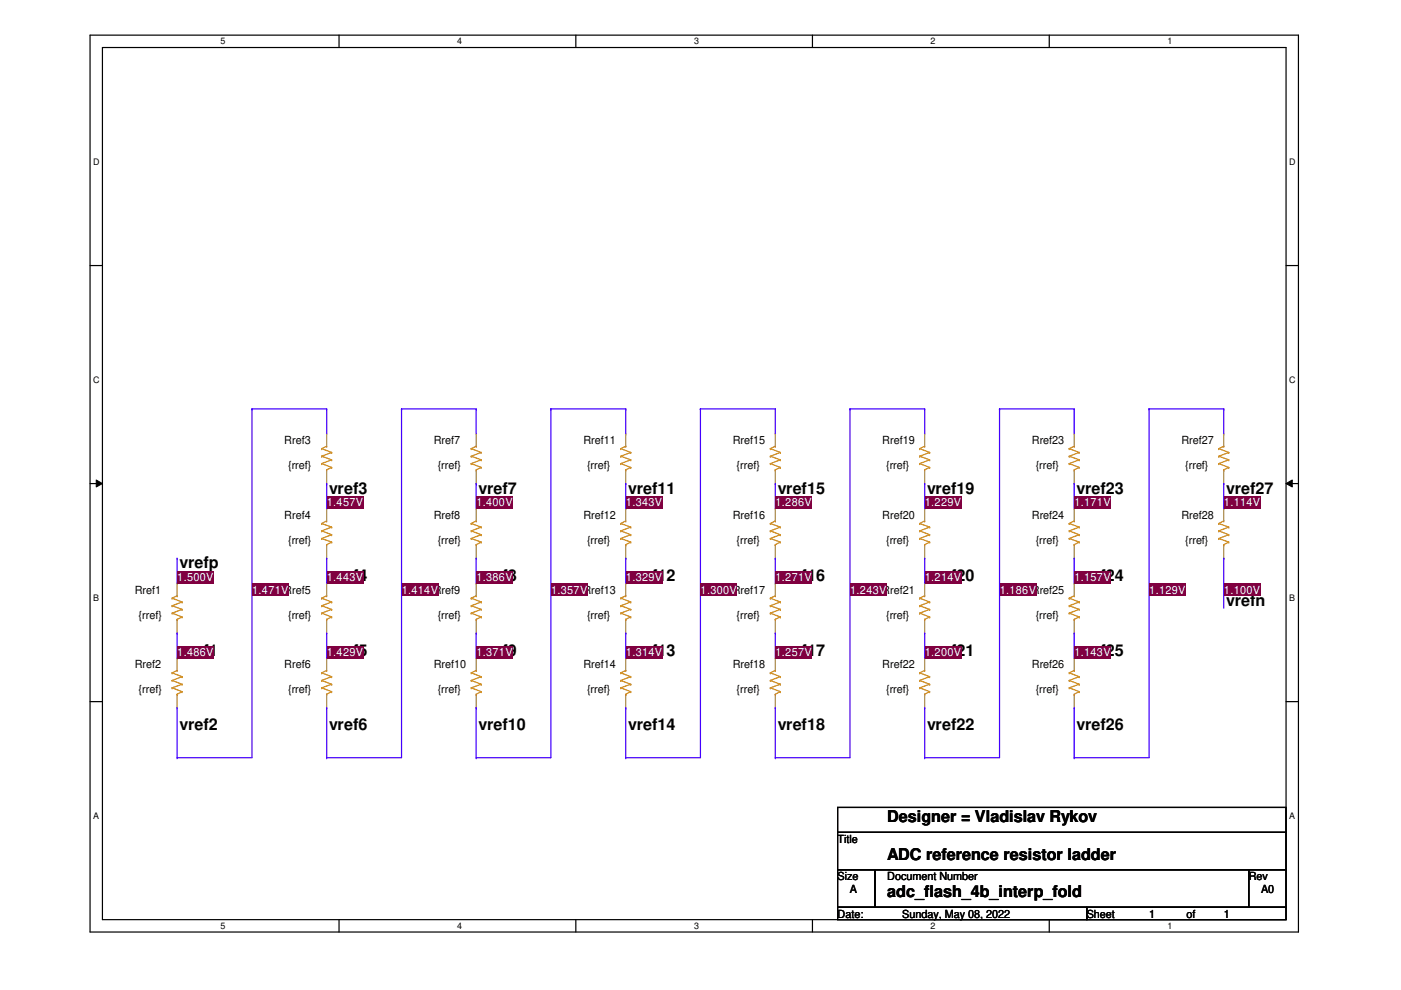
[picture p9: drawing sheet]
<svg xmlns="http://www.w3.org/2000/svg" width="297mm" height="210mm" viewBox="0 0 297 210" stroke-linecap="round" stroke-linejoin="round" font-family="sans-serif">
<g fill="none" stroke="#000" stroke-width=".25">
<path d="M19.1 7.5h256.2v190.1h-256.2zM21.7 10.1h251v184.9h-251zM71.9 7.5v2.6M122.1 7.5v2.6M172.3 7.5v2.6M222.5 7.5v2.6M19.1 56.3h2.6M272.7 56.3h2.6M19.1 102.5h2.6M272.7 102.5h2.6M19.1 148.8h2.6M272.7 148.8h2.6"/>
<path d="M177.6 171.2h95.1v5.3h-95.1zM177.6 176.5h95.1v7.9h-95.1zM71.9 195v2.6M122.1 195v2.6M172.3 195v2.6M177.6 184.4h7.9v8h-7.9zM177.6 192.4h52.8v2.6h-52.8zM185.5 184.4h79.3v8h-79.3zM222.5 195v2.6M230.4 192.4h42.3v2.6h-42.3zM264.8 184.4h7.9v8h-7.9z"/>
</g>
<path d="M20.4 101.8l1.3 .7-1.3 .8zM272.7 102.5l1.3-.7v1.5z" fill="#000"/>
<path d="M20.4 101.8l1.3 .7-1.3 .8zM272.7 102.5l1.3-.7v1.5z" fill="none" stroke="#000" stroke-width=".21"/>
<g fill="none" stroke="#cc8006" stroke-width=".25">
<path d="M68.2 98.3h.1M68.2 96.7h.1M68.2 95.1h.1M68.2 98.3l2.1 .8M68.2 96.7l2.1 .8M68.2 95.1l2.1 .8M69.3 94.6h.1M69.3 99.6h.1M69.3 99.6v.3M69.3 94.6l-1.1 .5M70.3 99.1h.1M70.3 97.5h.1"/>
<path d="M70.3 95.9h.1M70.3 99.1l-1 .5M70.3 97.5l-2.1 .8M70.3 95.9l-2.1 .8M99.9 98.3h.1M99.9 96.7h.1M99.9 95.1h.1M99.9 98.3l2.1 .8M99.9 96.7l2.1 .8M99.9 95.1l2.1 .8M101 94.6h.1M101 99.6h.1"/>
<path d="M101 99.6v.3M101 94.6l-1.1 .5M102 99.1h.1M102 97.5h.1M102 95.9h.1M102 99.1l-1 .5M102 97.5l-2.1 .8M102 95.9l-2.1 .8M131.6 98.3h.1M131.6 96.7h.1M131.6 95.1h.1M131.6 98.3l2.1 .8"/>
<path d="M131.6 96.7l2.1 .8M131.6 95.1l2.1 .8M132.7 94.6h.1M132.7 99.6h.1M132.7 99.6v.3M132.7 94.6l-1.1 .5M133.7 99.1h.1M133.7 97.5h.1M133.7 95.9h.1M133.7 99.1l-1 .5M133.7 97.5l-2.1 .8M133.7 95.9l-2.1 .8"/>
<path d="M163.3 98.3h.1M163.3 96.7h.1M163.3 95.1h.1M163.3 98.3l2.1 .8M163.3 96.7l2.1 .8M163.3 95.1l2.1 .8M164.4 94.6h.1M164.4 99.6h.1M164.4 99.6v.3M164.4 94.6l-1.1 .5M165.4 99.1h.1M165.4 97.5h.1"/>
<path d="M165.4 95.9h.1M165.4 99.1l-1 .5M165.4 97.5l-2.1 .8M165.4 95.9l-2.1 .8M195 98.3h.1M195 96.7h.1M195 95.1h.1M195 98.3l2.1 .8M195 96.7l2.1 .8M195 95.1l2.1 .8M196 94.6h.1M196 99.6h.1"/>
<path d="M196 99.6v.3M196 94.6l-1 .5M197.1 99.1h.1M197.1 97.5h.1M197.1 95.9h.1M197.1 99.1l-1.1 .5M197.1 97.5l-2.1 .8M197.1 95.9l-2.1 .8M226.7 98.3h.1M226.7 96.7h.1M226.7 95.1h.1M226.7 98.3l2.1 .8"/>
<path d="M226.7 96.7l2.1 .8M226.7 95.1l2.1 .8M227.8 94.6h.1M227.8 99.6h.1M227.8 99.6v.3M227.8 94.6l-1.1 .5M228.8 99.1h.1M228.8 97.5h.1M228.8 95.9h.1M228.8 99.1l-1 .5M228.8 97.5l-2.1 .8M228.8 95.9l-2.1 .8"/>
<path d="M258.4 98.3h.1M258.4 96.7h.1M258.4 95.1h.1M258.4 98.3l2.1 .8M258.4 96.7l2.1 .8M258.4 95.1l2.1 .8M259.5 94.6h.1M259.5 99.6h.1M259.5 94.6l-1.1 .5M259.5 99.6v.3M260.5 99.1h.1M260.5 97.5h.1"/>
<path d="M260.5 95.9h.1M260.5 99.1l-1 .5M260.5 97.5l-2.1 .8M260.5 95.9l-2.1 .8M68.2 114.2h.1M68.2 112.6h.1M68.2 111h.1M68.2 114.2l2.1 .7M68.2 112.6l2.1 .8M68.2 111l2.1 .8M69.3 110.4h.1M69.3 115.5h.1"/>
<path d="M69.3 110.4l-1.1 .6M69.3 115.5v.2M70.3 114.9h.1M70.3 113.4h.1M70.3 111.8h.1M70.3 114.9l-1 .6M70.3 113.4l-2.1 .8M70.3 111.8l-2.1 .8M99.9 114.2h.1M99.9 112.6h.1M99.9 111h.1M99.9 114.2l2.1 .7"/>
<path d="M99.9 112.6l2.1 .8M99.9 111l2.1 .8M101 110.4h.1M101 115.5h.1M101 115.5v.2M101 110.4l-1.1 .6M102 114.9h.1M102 113.4h.1M102 111.8h.1M102 114.9l-1 .6M102 113.4l-2.1 .8M102 111.8l-2.1 .8"/>
<path d="M131.6 114.2h.1M131.6 112.6h.1M131.6 111h.1M131.6 114.2l2.1 .7M131.6 112.6l2.1 .8M131.6 111l2.1 .8M132.7 110.4h.1M132.7 115.5h.1M132.7 110.4l-1.1 .6M132.7 115.5v.2M133.7 114.9h.1M133.7 113.4h.1"/>
<path d="M133.7 111.8h.1M133.7 114.9l-1 .6M133.7 113.4l-2.1 .8M133.7 111.8l-2.1 .8M163.3 114.2h.1M163.3 112.6h.1M163.3 111h.1M163.3 114.2l2.1 .7M163.3 112.6l2.1 .8M163.3 111l2.1 .8M164.4 110.4h.1M164.4 115.5h.1"/>
<path d="M164.4 115.5v.2M164.4 110.4l-1.1 .6M165.4 114.9h.1M165.4 113.4h.1M165.4 111.8h.1M165.4 114.9l-1 .6M165.4 113.4l-2.1 .8M165.4 111.8l-2.1 .8M195 114.2h.1M195 112.6h.1M195 111h.1M195 114.2l2.1 .7"/>
<path d="M195 112.6l2.1 .8M195 111l2.1 .8M196 110.4h.1M196 115.5h.1M196 115.5v.2M196 110.4l-1 .6M197.1 114.9h.1M197.1 113.4h.1M197.1 111.8h.1M197.1 114.9l-1.1 .6M197.1 113.4l-2.1 .8M197.1 111.8l-2.1 .8"/>
<path d="M226.7 114.2h.1M226.7 112.6h.1M226.7 111h.1M226.7 114.2l2.1 .7M226.7 112.6l2.1 .8M226.7 111l2.1 .8M227.8 110.4h.1M227.8 115.5h.1M227.8 115.5v.2M227.8 110.4l-1.1 .6M228.8 114.9h.1M228.8 113.4h.1"/>
<path d="M228.8 111.8h.1M228.8 114.9l-1 .6M228.8 113.4l-2.1 .8M228.8 111.8l-2.1 .8M258.4 114.2h.1M258.4 112.6h.1M258.4 111h.1M258.4 114.2l2.1 .7M258.4 112.6l2.1 .8M258.4 111l2.1 .8M259.5 110.4h.1M259.5 115.5h.1"/>
<path d="M259.5 115.5v.2M259.5 110.4l-1.1 .6M260.5 114.9h.1M260.5 113.4h.1M260.5 111.8h.1M260.5 114.9l-1 .6M260.5 113.4l-2.1 .8M260.5 111.8l-2.1 .8M36.5 130h.1M36.5 128.4h.1M36.5 126.8h.1M36.5 130l2.1 .8"/>
<path d="M36.5 128.4l2.1 .8M36.5 126.8l2.1 .8M37.5 126.3h.1M37.5 131.3h.1M37.5 126.3l-1 .5M37.5 131.3v.3M38.6 130.8h.1M38.6 129.2h.1M38.6 127.6h.1M38.6 130.8l-1.1 .5M38.6 129.2l-2.1 .8M38.6 127.6l-2.1 .8"/>
<path d="M68.2 130h.1M68.2 128.4h.1M68.2 126.8h.1M68.2 130l2.1 .8M68.2 128.4l2.1 .8M68.2 126.8l2.1 .8M69.3 126.3h.1M69.3 131.3h.1M69.3 131.3v.3M69.3 126.3l-1.1 .5M70.3 130.8h.1M70.3 129.2h.1"/>
<path d="M70.3 127.6h.1M70.3 130.8l-1 .5M70.3 129.2l-2.1 .8M70.3 127.6l-2.1 .8M99.9 130h.1M99.9 128.4h.1M99.9 126.8h.1M99.9 130l2.1 .8M99.9 128.4l2.1 .8M99.9 126.8l2.1 .8M101 126.3h.1M101 131.3h.1"/>
<path d="M101 131.3v.3M101 126.3l-1.1 .5M102 130.8h.1M102 129.2h.1M102 127.6h.1M102 130.8l-1 .5M102 129.2l-2.1 .8M102 127.6l-2.1 .8M131.6 130h.1M131.6 128.4h.1M131.6 126.8h.1M131.6 130l2.1 .8"/>
<path d="M131.6 128.4l2.1 .8M131.6 126.8l2.1 .8M132.7 126.3h.1M132.7 131.3h.1M132.7 131.3v.3M132.7 126.3l-1.1 .5M133.7 130.8h.1M133.7 129.2h.1M133.7 127.6h.1M133.7 130.8l-1 .5M133.7 129.2l-2.1 .8M133.7 127.6l-2.1 .8"/>
<path d="M163.3 130h.1M163.3 128.4h.1M163.3 126.8h.1M163.3 130l2.1 .8M163.3 128.4l2.1 .8M163.3 126.8l2.1 .8M164.4 126.3h.1M164.4 131.3h.1M164.4 126.3l-1.1 .5M164.4 131.3v.3M165.4 130.8h.1M165.4 129.2h.1"/>
<path d="M165.4 127.6h.1M165.4 130.8l-1 .5M165.4 129.2l-2.1 .8M165.4 127.6l-2.1 .8M195 130h.1M195 128.4h.1M195 126.8h.1M195 130l2.1 .8M195 128.4l2.1 .8M195 126.8l2.1 .8M196 126.3h.1M196 131.3h.1"/>
<path d="M196 131.3v.3M196 126.3l-1 .5M197.1 130.8h.1M197.1 129.2h.1M197.1 127.6h.1M197.1 130.8l-1.1 .5M197.1 129.2l-2.1 .8M197.1 127.6l-2.1 .8M226.7 130h.1M226.7 128.4h.1M226.7 126.8h.1M226.7 130l2.1 .8"/>
<path d="M226.7 128.4l2.1 .8M226.7 126.8l2.1 .8M227.8 126.3h.1M227.8 131.3h.1M227.8 126.3l-1.1 .5M227.8 131.3v.3M228.8 130.8h.1M228.8 129.2h.1M228.8 127.6h.1M228.8 130.8l-1 .5M228.8 129.2l-2.1 .8M228.8 127.6l-2.1 .8"/>
<path d="M36.5 145.8h.1M36.5 144.3h.1M36.5 142.7h.1M36.5 145.8l2.1 .8M36.5 144.3l2.1 .8M36.5 142.7l2.1 .8M37.5 142.2h.1M37.5 147.2h.1M37.5 147.2v.2M37.5 142.2l-1 .5M38.6 146.6h.1M38.6 145.1h.1"/>
<path d="M38.6 143.5h.1M38.6 146.6l-1.1 .6M38.6 145.1l-2.1 .7M38.6 143.5l-2.1 .8M68.2 145.8h.1M68.2 144.3h.1M68.2 142.7h.1M68.2 145.8l2.1 .8M68.2 144.3l2.1 .8M68.2 142.7l2.1 .8M69.3 142.2h.1M69.3 147.2h.1"/>
<path d="M69.3 147.2v.2M69.3 142.2l-1.1 .5M70.3 146.6h.1M70.3 145.1h.1M70.3 143.5h.1M70.3 146.6l-1 .6M70.3 145.1l-2.1 .7M70.3 143.5l-2.1 .8M99.9 145.8h.1M99.9 144.3h.1M99.9 142.7h.1M99.9 145.8l2.1 .8"/>
<path d="M99.9 144.3l2.1 .8M99.9 142.7l2.1 .8M101 142.2h.1M101 147.2h.1M101 142.2l-1.1 .5M101 147.2v.2M102 146.6h.1M102 145.1h.1M102 143.5h.1M102 146.6l-1 .6M102 145.1l-2.1 .7M102 143.5l-2.1 .8"/>
<path d="M131.6 145.8h.1M131.6 144.3h.1M131.6 142.7h.1M131.6 145.8l2.1 .8M131.6 144.3l2.1 .8M131.6 142.7l2.1 .8M132.7 142.2h.1M132.7 147.2h.1M132.7 147.2v.2M132.7 142.2l-1.1 .5M133.7 146.6h.1M133.7 145.1h.1"/>
<path d="M133.7 143.5h.1M133.7 146.6l-1 .6M133.7 145.1l-2.1 .7M133.7 143.5l-2.1 .8M163.3 145.8h.1M163.3 144.3h.1M163.3 142.7h.1M163.3 145.8l2.1 .8M163.3 144.3l2.1 .8M163.3 142.7l2.1 .8M164.4 142.2h.1M164.4 147.2h.1"/>
<path d="M164.4 147.2v.2M164.4 142.2l-1.1 .5M165.4 146.6h.1M165.4 145.1h.1M165.4 143.5h.1M165.4 146.6l-1 .6M165.4 145.1l-2.1 .7M165.4 143.5l-2.1 .8M195 145.8h.1M195 144.3h.1M195 142.7h.1M195 145.8l2.1 .8"/>
<path d="M195 144.3l2.1 .8M195 142.7l2.1 .8M196 142.2h.1M196 147.2h.1M196 142.2l-1 .5M196 147.2v.2M197.1 146.6h.1M197.1 145.1h.1M197.1 143.5h.1M197.1 146.6l-1.1 .6M197.1 145.1l-2.1 .7M197.1 143.5l-2.1 .8"/>
<path d="M226.7 145.8h.1M226.7 144.3h.1M226.7 142.7h.1M226.7 145.8l2.1 .8M226.7 144.3l2.1 .8M226.7 142.7l2.1 .8M227.8 142.2h.1M227.8 147.2h.1M227.8 147.2v.2M227.8 142.2l-1.1 .5M228.8 146.6h.1M228.8 145.1h.1"/>
<path d="M228.8 143.5h.1M228.8 146.6l-1 .6M228.8 145.1l-2.1 .7M228.8 143.5l-2.1 .8"/>
</g>
<g fill="none" stroke="#a84" stroke-width=".25">
<path d="M69.3 91.9h.1M69.3 91.9v2.7M69.3 99.9v2.6M101 91.9h.1M101 91.9v2.7M101 99.9v2.6M132.7 91.9h.1M132.7 91.9v2.7M132.7 99.9v2.6M164.4 91.9h.1M164.4 91.9v2.7M164.4 99.9v2.6"/>
<path d="M196 91.9h.1M196 91.9v2.7M196 99.9v2.6M227.8 91.9h.1M227.8 91.9v2.7M227.8 99.9v2.6M259.5 91.9h.1M259.5 91.9v2.7M259.5 99.9v2.6M69.3 107.8h.1M69.3 118.4h.1M69.3 102.5h.1"/>
<path d="M69.3 107.8v2.6M69.3 115.7v2.7M101 102.5h.1M101 107.8h.1M101 118.4h.1M101 107.8v2.6M101 115.7v2.7M132.7 107.8h.1M132.7 118.4h.1M132.7 102.5h.1M132.7 107.8v2.6M132.7 115.7v2.7"/>
<path d="M164.4 102.5h.1M164.4 107.8h.1M164.4 118.4h.1M164.4 107.8v2.6M164.4 115.7v2.7M196 102.5h.1M196 107.8h.1M196 118.4h.1M196 107.8v2.6M196 115.7v2.7M227.8 102.5h.1M227.8 107.8h.1"/>
<path d="M227.8 118.4h.1M227.8 107.8v2.6M227.8 115.7v2.7M259.5 102.5h.1M259.5 107.8h.1M259.5 118.4h.1M259.5 107.8v2.6M259.5 115.7v2.7M37.5 123.7h.1M37.5 134.2h.1M37.5 139.5h.1M37.5 123.7v2.6"/>
<path d="M37.5 131.6v2.6M37.5 139.5v2.7M69.3 123.7h.1M69.3 134.2h.1M69.3 139.5h.1M69.3 123.7v2.6M69.3 131.6v2.6M69.3 139.5v2.7M101 139.5h.1M101 123.7h.1M101 134.2h.1M101 123.7v2.6"/>
<path d="M101 131.6v2.6M101 139.5v2.7M132.7 123.7h.1M132.7 134.2h.1M132.7 139.5h.1M132.7 123.7v2.6M132.7 131.6v2.6M132.7 139.5v2.7M164.4 123.7h.1M164.4 134.2h.1M164.4 139.5h.1M164.4 123.7v2.6"/>
<path d="M164.4 131.6v2.6M164.4 139.5v2.7M196 139.5h.1M196 123.7h.1M196 134.2h.1M196 123.7v2.6M196 131.6v2.6M196 139.5v2.7M227.8 123.7h.1M227.8 134.2h.1M227.8 139.5h.1M227.8 123.7v2.6"/>
<path d="M227.8 131.6v2.6M227.8 139.5v2.7M37.5 150.1h.1M37.5 147.4v2.7M69.3 150.1h.1M69.3 147.4v2.7M101 150.1h.1M101 147.4v2.7M132.7 150.1h.1M132.7 147.4v2.7M164.4 150.1h.1M164.4 147.4v2.7"/>
<path d="M196 150.1h.1M196 147.4v2.7M227.8 150.1h.1M227.8 147.4v2.7"/>
</g>
<path d="M101 102.5h.1M101 102.5v5.3" fill="none" stroke="#4200ff" stroke-width=".25"/>
<path d="M101 105.2h7.8v2.7h-7.8z" fill="#800040"/>
<path d="M101 118.4h.1M101 118.4v5.3" fill="none" stroke="#4200ff" stroke-width=".25"/>
<path d="M101 121h7.8v2.8h-7.8z" fill="#800040"/>
<path d="M101 134.2h.1M101 134.2v5.3" fill="none" stroke="#4200ff" stroke-width=".25"/>
<path d="M101 136.9h7.8v2.7h-7.8z" fill="#800040"/>
<path d="M101 86.7h.1M101 86.7v5.2M132.7 86.7h.1M132.7 86.7v5.2M132.7 102.5h.1M132.7 102.5v5.3M101 150.1h.1M101 150.1v10.6" fill="none" stroke="#4200ff" stroke-width=".25"/>
<path d="M132.7 105.2h7.8v2.7h-7.8z" fill="#800040"/>
<path d="M132.7 118.4h.1M132.7 118.4v5.3" fill="none" stroke="#4200ff" stroke-width=".25"/>
<path d="M132.7 121h7.8v2.8h-7.8z" fill="#800040"/>
<path d="M132.7 134.2h.1M132.7 134.2v5.3" fill="none" stroke="#4200ff" stroke-width=".25"/>
<path d="M132.7 136.9h7.8v2.7h-7.8z" fill="#800040"/>
<path d="M164.4 86.7h.1M164.4 86.7v5.2M164.4 102.5h.1M164.4 102.5v5.3M132.7 150.1h.1M132.7 150.1v10.6" fill="none" stroke="#4200ff" stroke-width=".25"/>
<path d="M164.4 105.2h7.8v2.7h-7.8z" fill="#800040"/>
<path d="M164.4 118.4h.1M164.4 118.4v5.3" fill="none" stroke="#4200ff" stroke-width=".25"/>
<path d="M164.4 121h7.8v2.8h-7.8z" fill="#800040"/>
<path d="M164.4 134.2h.1M164.4 134.2v5.3" fill="none" stroke="#4200ff" stroke-width=".25"/>
<path d="M164.4 136.9h7.8v2.7h-7.8z" fill="#800040"/>
<path d="M196 86.7h.1M196 86.7v5.2M196 102.5h.1M196 102.5v5.3M164.4 150.1h.1M164.4 150.1v10.6" fill="none" stroke="#4200ff" stroke-width=".25"/>
<path d="M196.1 105.2h7.7v2.7h-7.7z" fill="#800040"/>
<path d="M196 118.4h.1M196 118.4v5.3" fill="none" stroke="#4200ff" stroke-width=".25"/>
<path d="M196.1 121h7.7v2.8h-7.7z" fill="#800040"/>
<path d="M196 134.2h.1M196 134.2v5.3" fill="none" stroke="#4200ff" stroke-width=".25"/>
<path d="M196.1 136.9h7.7v2.7h-7.7z" fill="#800040"/>
<path d="M116.8 86.7h.1M116.8 86.7v74h-15.8M196 150.1h.1M196 150.1v10.6M101 160.7h.1" fill="none" stroke="#4200ff" stroke-width=".25"/>
<path d="M116.8 123.7h7.8v2.7h-7.8z" fill="#800040"/>
<path d="M116.8 86.7h.1M116.8 86.7h15.9M148.5 86.7h.1M148.5 86.7v74h-15.8M132.7 160.7h.1" fill="none" stroke="#4200ff" stroke-width=".25"/>
<path d="M148.5 123.7h7.8v2.7h-7.8z" fill="#800040"/>
<path d="M148.5 86.7h.1M148.5 86.7h15.9M180.2 86.7h.1M180.2 86.7v74h-15.8M164.4 160.7h.1" fill="none" stroke="#4200ff" stroke-width=".25"/>
<path d="M180.3 123.7h7.7v2.7h-7.7z" fill="#800040"/>
<path d="M69.3 86.7h.1M69.3 86.7v5.2M180.2 86.7h.1M180.2 86.7h15.8M69.3 102.5h.1M69.3 102.5v5.3" fill="none" stroke="#4200ff" stroke-width=".25"/>
<path d="M69.3 105.2h7.7v2.7h-7.7z" fill="#800040"/>
<path d="M69.3 118.4h.1M69.3 118.4v5.3" fill="none" stroke="#4200ff" stroke-width=".25"/>
<path d="M69.3 121h7.7v2.8h-7.7z" fill="#800040"/>
<path d="M69.3 134.2h.1M69.3 134.2v5.3" fill="none" stroke="#4200ff" stroke-width=".25"/>
<path d="M69.3 136.9h7.7v2.7h-7.7z" fill="#800040"/>
<path d="M227.8 86.7h.1M227.8 86.7v5.2M227.8 102.5h.1M227.8 102.5v5.3M69.3 150.1h.1M69.3 150.1v10.6" fill="none" stroke="#4200ff" stroke-width=".25"/>
<path d="M227.8 105.2h7.7v2.7h-7.7z" fill="#800040"/>
<path d="M227.8 118.4h.1M227.8 118.4v5.3" fill="none" stroke="#4200ff" stroke-width=".25"/>
<path d="M227.8 121h7.7v2.8h-7.7z" fill="#800040"/>
<path d="M227.8 134.2h.1M227.8 134.2v5.3" fill="none" stroke="#4200ff" stroke-width=".25"/>
<path d="M227.8 136.9h7.7v2.7h-7.7z" fill="#800040"/>
<path d="M211.9 86.7h.1M211.9 86.7v74h-15.9M227.8 150.1h.1M227.8 150.1v10.6M196 160.7h.1" fill="none" stroke="#4200ff" stroke-width=".25"/>
<path d="M212 123.7h7.7v2.7h-7.7z" fill="#800040"/>
<path d="M85.1 86.7h.1M85.1 86.7v74h-15.8M211.9 86.7h.1M211.9 86.7h15.9M69.3 160.7h.1" fill="none" stroke="#4200ff" stroke-width=".25"/>
<path d="M85.2 123.7h7.7v2.7h-7.7z" fill="#800040"/>
<path d="M85.1 86.7h.1M85.1 86.7h15.9M243.6 86.7h.1M243.6 86.7v74" fill="none" stroke="#4200ff" stroke-width=".25"/>
<path d="M243.7 123.7h7.7v2.7h-7.7z" fill="#800040"/>
<path d="M243.6 86.7h.1M243.6 86.7h15.9M259.5 86.7h.1M259.5 86.7v5.2M259.5 102.5h.1M259.5 102.5v5.3" fill="none" stroke="#4200ff" stroke-width=".25"/>
<path d="M259.5 105.2h7.8v2.7h-7.8z" fill="#800040"/>
<path d="M259.5 118.4h.1M259.5 118.4v10.5" fill="none" stroke="#4200ff" stroke-width=".25"/>
<path d="M259.5 123.7h7.8v2.7h-7.8z" fill="#800040"/>
<path d="M37.5 118.4h.1M37.5 118.4v5.3M227.8 160.7h.1M227.8 160.7h15.8" fill="none" stroke="#4200ff" stroke-width=".25"/>
<path d="M37.6 121h7.7v2.8h-7.7z" fill="#800040"/>
<path d="M53.4 86.7h.1M53.4 86.7v74" fill="none" stroke="#4200ff" stroke-width=".25"/>
<path d="M53.5 123.7h7.7v2.7h-7.7z" fill="#800040"/>
<path d="M37.5 134.2h.1M37.5 134.2v5.3" fill="none" stroke="#4200ff" stroke-width=".25"/>
<path d="M37.6 136.9h7.7v2.7h-7.7z" fill="#800040"/>
<path d="M53.4 86.7h.1M53.4 86.7h15.9M37.5 150.1h.1M37.5 150.1v10.6M37.5 160.7h.1M37.5 160.7h15.9" fill="none" stroke="#4200ff" stroke-width=".25"/>
<g font-size="3.4">
<text x="69.8" y="104.6">vref3</text>
<text x="101.5" y="104.6">vref7</text>
<text x="133.2" y="104.6">vref11</text>
<text x="164.9" y="104.6">vref15</text>
<text x="196.6" y="104.6">vref19</text>
<text x="228.3" y="104.6">vref23</text>
<text x="260" y="104.6">vref27</text>
<text x="38.1" y="120.5">vrefp</text>
<text x="69.8" y="123.1">vref4</text>
<text x="101.5" y="123.1">vref8</text>
<text x="133.2" y="123.1">vref12</text>
<text x="164.9" y="123.1">vref16</text>
<text x="196.6" y="123.1">vref20</text>
<text x="228.3" y="123.1">vref24</text>
<text x="260" y="128.4">vrefn</text>
<text x="38.1" y="139">vref1</text>
<text x="69.8" y="139">vref5</text>
<text x="101.5" y="139">vref9</text>
<text x="133.2" y="139">vref13</text>
<text x="164.9" y="139">vref17</text>
<text x="196.6" y="139">vref21</text>
<text x="228.3" y="139">vref25</text>
<text x="38.1" y="154.9">vref2</text>
<text x="69.8" y="154.9">vref6</text>
<text x="101.5" y="154.9">vref10</text>
<text x="133.2" y="154.9">vref14</text>
<text x="164.9" y="154.9">vref18</text>
<text x="196.6" y="154.9">vref22</text>
<text x="228.3" y="154.9">vref26</text>
<text x="188.1" y="174.4">Designer = Vladislav Rykov</text>
<text x="188.1" y="182.3">ADC reference resistor ladder</text>
<text x="188.1" y="190.2">adc_flash_4b_interp_fold</text>
</g>
<g font-size="2.4">
<text x="60.3" y="94.1">Rref3</text>
<text x="92" y="94.1">Rref7</text>
<text x="123.7" y="94.1">Rref11</text>
<text x="155.4" y="94.1">Rref15</text>
<text x="187.1" y="94.1">Rref19</text>
<text x="218.8" y="94.1">Rref23</text>
<text x="250.5" y="94.1">Rref27</text>
<text x="61.1" y="99.4">{rref}</text>
<text x="92.8" y="99.4">{rref}</text>
<text x="124.5" y="99.4">{rref}</text>
<text x="156.2" y="99.4">{rref}</text>
<text x="187.9" y="99.4">{rref}</text>
<text x="219.6" y="99.4">{rref}</text>
<text x="251.3" y="99.4">{rref}</text>
<text x="60.3" y="110">Rref4</text>
<text x="92" y="110">Rref8</text>
<text x="123.7" y="110">Rref12</text>
<text x="155.4" y="110">Rref16</text>
<text x="187.1" y="110">Rref20</text>
<text x="218.8" y="110">Rref24</text>
<text x="250.5" y="110">Rref28</text>
<text x="61.1" y="115.3">{rref}</text>
<text x="92.8" y="115.3">{rref}</text>
<text x="124.5" y="115.3">{rref}</text>
<text x="156.2" y="115.3">{rref}</text>
<text x="187.9" y="115.3">{rref}</text>
<text x="219.6" y="115.3">{rref}</text>
<text x="251.3" y="115.3">{rref}</text>
<text x="28.6" y="125.9">Rref1</text>
<text x="29.4" y="131.1">{rref}</text>
<text x="61.1" y="131.1">{rref}</text>
<text x="92.8" y="131.1">{rref}</text>
<text x="124.5" y="131.1">{rref}</text>
<text x="156.2" y="131.1">{rref}</text>
<text x="187.9" y="131.1">{rref}</text>
<text x="219.6" y="131.1">{rref}</text>
<text x="28.6" y="141.7">Rref2</text>
<text x="60.3" y="141.7">Rref6</text>
<text x="92" y="141.7">Rref10</text>
<text x="123.7" y="141.7">Rref14</text>
<text x="155.4" y="141.7">Rref18</text>
<text x="187.1" y="141.7">Rref22</text>
<text x="218.8" y="141.7">Rref26</text>
<text x="29.4" y="147">{rref}</text>
<text x="61.1" y="147">{rref}</text>
<text x="92.8" y="147">{rref}</text>
<text x="124.5" y="147">{rref}</text>
<text x="156.2" y="147">{rref}</text>
<text x="187.9" y="147">{rref}</text>
<text x="219.6" y="147">{rref}</text>
<text x="177.6" y="178.7">Title</text>
<text x="177.6" y="186.6">Size</text>
<text x="180.2" y="189.3">A</text>
<text x="188.1" y="186.6">Document Number</text>
<text x="264.8" y="186.6">Rev</text>
<text x="267.4" y="189.3">A0</text>
<text x="177.6" y="194.6">Date:</text>
<text x="191.3" y="194.6">Sunday, May 08, 2022</text>
<text x="230.4" y="194.6">Sheet</text>
<text x="243.6" y="194.6">1</text>
<text x="251.5" y="194.6">of</text>
<text x="259.5" y="194.6">1</text>
</g>
<g font-size="2.4" fill="#fff">
<text x="69.3" y="107.4">1.457V</text>
<text x="101" y="107.4">1.400V</text>
<text x="132.7" y="107.4">1.343V</text>
<text x="164.4" y="107.4">1.286V</text>
<text x="196.1" y="107.4">1.229V</text>
<text x="227.8" y="107.4">1.171V</text>
<text x="259.5" y="107.4">1.114V</text>
<text x="37.6" y="123.2">1.500V</text>
<text x="53.5" y="125.9">1.471VRref5</text>
<text x="69.3" y="123.2">1.443V</text>
<text x="85.2" y="125.9">1.414VRref9</text>
<text x="101" y="123.2">1.386V</text>
<text x="116.8" y="125.9">1.357VRref13</text>
<text x="132.7" y="123.2">1.329V</text>
<text x="148.5" y="125.9">1.300VRref17</text>
<text x="164.4" y="123.2">1.271V</text>
<text x="180.3" y="125.9">1.243VRref21</text>
<text x="196.1" y="123.2">1.214V</text>
<text x="212" y="125.9">1.186VRref25</text>
<text x="227.8" y="123.2">1.157V</text>
<text x="243.7" y="125.9">1.129V</text>
<text x="259.5" y="125.9">1.100V</text>
<text x="37.6" y="139.1">1.486V</text>
<text x="69.3" y="139.1">1.429V</text>
<text x="101" y="139.1">1.371V</text>
<text x="132.7" y="139.1">1.314V</text>
<text x="164.4" y="139.1">1.257V</text>
<text x="196.1" y="139.1">1.200V</text>
<text x="227.8" y="139.1">1.143V</text>
</g>
<g font-size="1.9">
<text x="46.8" y="9.4">5</text>
<text x="96.9" y="9.4">4</text>
<text x="147.2" y="9.4">3</text>
<text x="197.3" y="9.4">2</text>
<text x="247.5" y="9.4">1</text>
<text x="19.8" y="34.9">D</text>
<text x="273.3" y="34.9">D</text>
<text x="19.8" y="81.1">C</text>
<text x="273.3" y="81.1">C</text>
<text x="19.8" y="127.3">B</text>
<text x="273.3" y="127.3">B</text>
<text x="19.8" y="173.6">A</text>
<text x="273.3" y="173.6">A</text>
<text x="46.8" y="196.9">5</text>
<text x="96.9" y="196.9">4</text>
<text x="147.2" y="196.9">3</text>
<text x="197.3" y="196.9">2</text>
<text x="247.5" y="196.9">1</text>
</g>
</svg>
